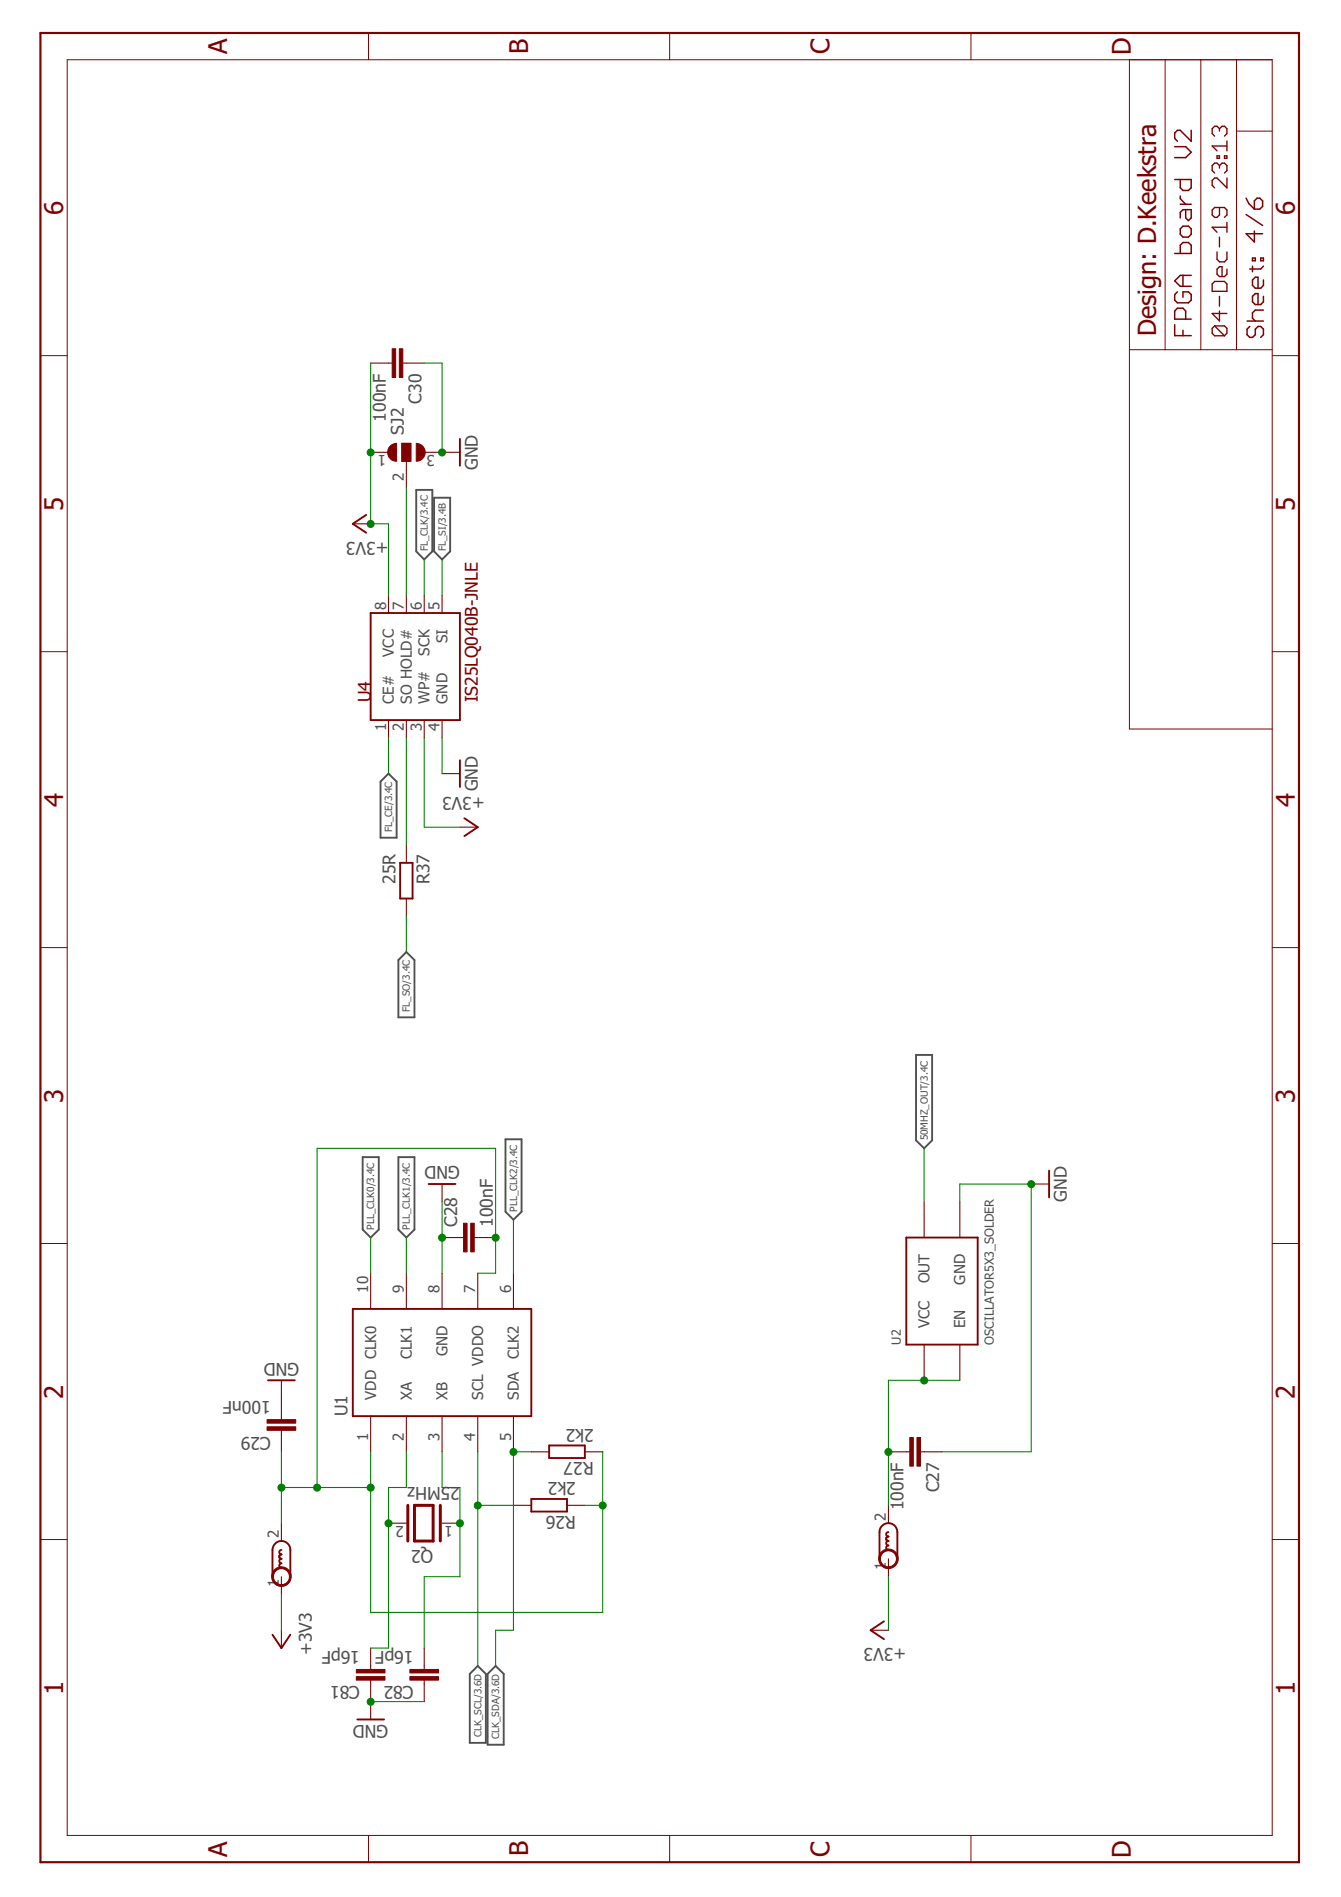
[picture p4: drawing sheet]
<svg xmlns="http://www.w3.org/2000/svg" width="210mm" height="297mm" viewBox="0 0 210 297" stroke-linecap="round" stroke-linejoin="round" font-family="sans-serif">
<path d="M65.2 76.7h2.5v9.6l-1.3 1.3-1.2-1.3zM67.9 77.9h2.6v8.4l-1.3 1.3-1.3-1.3zM60.8 121.1l1.3 1.3v8.8h-2.5v-8.8zM63.6 149.1l1.3 1.2v9h-2.5v-9zM79.1 178.4h2.5v11.3l-1.2 1.3-1.3-1.3zM143.4 165.2h2.5v13.4l-1.2 1.2-1.3-1.2zM56.8 181.2h2.5v11.3l-1.3 1.3-1.2-1.3zM62.4 181.2h2.5v11.3l-1.3 1.3-1.2-1.3zM74.8 260.9l1.3 1.2v10.8h-2.6v-10.8zM77.6 260.9l1.2 1.2v11.1h-2.5v-11.1z" fill="none" stroke="#505050" stroke-width=".3"/>
<g fill="none" stroke="#800000" stroke-width=".16">
<path d="M10.5 9.4h188.6v278h-188.6zM57.7 5.2v4.2M104.8 5.2v4.2M152 5.2v4.2M176.8 9.4v104.8h22.3M182.4 9.4v45.4M188 9.4v45.4M193.5 9.4v45.4M193.5 20.5h5.6M6.3 55.7h4.2M176.8 54.8h22.3M199.1 55.7h4.2"/>
<path d="M6.3 102h4.2M199.1 102h4.2M6.3 148.4h4.2M199.1 148.4h4.2M6.3 194.7h4.2M199.1 194.7h4.2M6.3 241.1h4.2M199.1 241.1h4.2M57.7 287.4v4.2M104.8 287.4v4.2M152 287.4v4.2"/>
</g>
<g fill="none" stroke="#800000" stroke-width=".23">
<path d="M183.9 28.1h2.6v1.3l-.5 .4h-.8l-.5-.4v-1.3M183.9 39.7h2.6v-1.3l-.5-.4h-.8l-.5 .4v1.3M183.9 23h1.7l.9 .8-.9 .9h-1.7M184.7 35.8l.5-.4h.8l.5 .4v.9l-.5 .4h-.8l-.5-.4zM184.7 30.7v.4l.9 .9M184.7 32h1.8M185.6 32.8v1.3l.4 .4 .5-.4v-1.3h-1.3l-.5 .5v.8M186.5 20.4v1.7l-1.8-1.7h-.4l-.4 .4v.9l.4 .4M195.1 33.6l2.5 1.7M195.1 31l.4 .9 .8 .8M196.3 36.2v1.7l-1.2-1.3h2.5M196.3 31.5l.5-.5h.4l.4 .5v.8l-.4 .4h-.9z"/>
<path d="M183.9 50.8v1.8h2.6M184.3 45.7l-.4 .4v.9l.4 .4h1.7l.5-.4v-.9l-.5-.4h-.8v.8M185.2 43.1v1.7M185.2 51.7v.9M185.6 50v-1.3l-.4-.4h-.9l-.4 .4v1.3h2.6M186.5 43.1h-1.8l-.8 .9 .8 .8h1.8M195.2 50.3h2.6M195.6 51.1l-.4 .4v.9l.4 .4h.4l.5-.4v-.9l.4-.4h.4l.5 .4v.9l-.5 .4M196 40.4h.5v.4h-.5zM196 41.7v.8M197.3 40.4h.5v.4h-.5zM197.8 48.6h-1.3l-.5 .4v.8l.5 .5"/>
<path d="M197.8 43.8v.9l-.5 .4h-.8l-.5-.4v-.9l.5-.4h.4v1.7M197.8 46.4v.9l-.5 .4h-.8l-.5-.4v-.9l.5-.4h.4v1.7M197.8 41.7l-.5 .4h-1.7"/>
</g>
<g fill="none" stroke="#800000" stroke-width=".21">
<path d="M190.5 39.5v1.1l.4 .4h.8l.3-.4v-1.1M190.5 24.4h.4v.4h-.4zM190.9 20.2l-.4-.4h-.4l-.4 .4v.7l.4 .4M190.9 25.9l-.4-.4h-.4l-.4 .4v.8l.4 .4M190.9 32.5v1.2l-.4 .3h-.4l-.4-.3v-.8l.4-.4h1.6l.3 .4v.8l-.3 .3M190.9 20.2l.4-.4h.4l.3 .4v.7l-.3 .4M190.9 25.9l.4-.4h.4l.3 .4v.8l-.3 .4M190.9 20.2v.3M190.9 25.9v.4M190.9 37.1v1.6M191.7 24.4h.3v.4h-.3zM192 27.9v1.5l-1.5-1.5h-.4l-.4 .4v.7l.4 .4"/>
<path d="M192 22.1v1.5M192 34.8v1.6M192 35.6h-2.3l.8 .8M192 22.9h-2.3l.8 .7M190.1 51l-.4 .4v.8l.4 .4h1.6M190.1 44.1h1.6l.3 .4v1.1h-2.3v-1.1zM190.1 51h1.6l.3 .4v.8l-.3 .4M190.1 51l1.6 1.6M190.9 48.7v1.5l-1.2-1.1h2.3M190.9 46.4v1.5M192 42.1v.8l-.3 .4h-.8l-.4-.4v-.8l.4-.3h.4v1.5"/>
</g>
<path d="M6.3 5.2h197v286.4h-197z" fill="none" stroke="#800000" stroke-width=".34"/>
<g fill="none" stroke="#800000" stroke-width=".3">
<path d="M72 68.7v4.2M57.3 80.6l-2.1 1.4 2.1 1.4M58 96h14v16.8h-14zM72 119v4.2M62.6 135.1h2v5.6h-2zM72.7 128.1l2.1 1.4-2.1 1.4M67.1 185.4h4.2M141.9 193.8h11.1v16.7h-11.1zM164.2 183.3v4.2M42 216.1h4.1M55.2 205h28v16.7h-28zM83.2 234.7h5.6v2h-5.6z"/>
<path d="M86 226.3h5.5v2h-5.5zM139.1 239.9a.35 .35 0 0 0-.4 .4 .35 .35 0 0 0 .4 .3 .35 .35 0 0 0-.4 .4 .35 .35 0 0 0 .4 .3 .35 .35 0 0 0-.4 .3 .35 .35 0 0 0 .4 .4 .35 .35 0 0 0-.4 .3 .35 .35 0 0 0 .4 .4M42.7 246.9v-4.2a1.4 1.4 0 0 1 1.3-1.4 1.4 1.4 0 0 1 1.4 1.4v4.2M42.7 256l1.3 2.1 1.4-2.1M44 242.7a.35 .35 0 0 0-.3 .3 .35 .35 0 0 0 .3 .4 .35 .35 0 0 0-.3 .3 .35 .35 0 0 0 .3 .4 .35 .35 0 0 0-.3 .3 .35 .35 0 0 0 .3 .4 .35 .35 0 0 0-.3 .3 .35 .35 0 0 0 .3 .4M137.7 244.1v-4.2a1.4 1.4 0 0 1 1.4-1.4 1.4 1.4 0 0 1 1.4 1.4v4.2M138.4 253.9l-2.1 1.4 2.1 1.4M55.9 269.2h4.2"/>
</g>
<g fill="none" stroke="#800000" stroke-width=".17">
<path d="M58 56.9h3.4M63.1 56.9h3.3M58 70.8h2.8M62.9 69.4h1.4v2.8h-1.4zM63.6 72.2v4.2M66.4 70.8h5.6M55.2 82h2.8M60.8 93.2v2.8M63.6 93.2v2.8M66.4 93.2v2.8M69.2 93.2v2.8M60.8 112.8v2.7"/>
<path d="M63.6 112.8v2.7M66.4 112.8v2.7M69.2 112.8v2.7M63.6 132.3v2.8M69.2 121.1h2.8M72 129.5h2.8M63.6 140.7v2.8M58 199.4v5.6M63.6 199.4v5.6M69.2 185.4v2.8M69.2 199.4v5.6M69.2 193.8h3.4"/>
<path d="M74.2 193.8h3.4M74.8 199.4v5.6M80.4 199.4v5.6M144.7 188.2v5.6M150.2 188.2v5.6M161.4 185.4h2.8M44 216.1v6.2M144.7 210.5v5.6M150.2 210.5v5.6M44 224v3.3M44 238.5v2.8M58 221.7v5.6"/>
<path d="M60.8 238.5h2.8M63.6 221.7v5.6M69.2 221.7v5.6M69.2 238.5h2.8M74.8 221.7v5.6M80.4 221.7v5.6M80.4 235.7h2.8M83.2 227.3h2.8M88.8 235.7h2.7M91.5 227.3h2.8M139.1 235.7v2.8M139.1 227.3h3.3"/>
<path d="M144.1 227.3h3.3M44 246.9v2.8M44 255.3v2.8M58 258.1v3.3M66.4 258.1v3.3M136.3 255.3h2.8M139.1 244.1v2.8M58 263.1v6.1M66.4 263.1v3.3"/>
</g>
<path d="M63.8 235.7v5.6M64.9 235.7h2.9v5.6h-2.9zM68.9 235.7v5.6" fill="none" stroke="#800000" stroke-width=".47"/>
<g fill="#800000" stroke="#800000" stroke-width=".16">
<path d="M65.2 69.4a1.4 1.4 0 0 1 1.4 1.4 1.4 1.4 0 0 1-1.4 1.4z" fill-rule="evenodd"/>
<path d="M61.1 69.8l.5-.3 .5-.1v2.8a1.39 1.39 0 0 1-1.3-.8 1.39 1.39 0 0 1 .3-1.6z" fill-rule="evenodd"/>
<path d="M138 242.9a1.54 1.54 0 0 1 2.5 .6 1.54 1.54 0 0 1-1.4 2.1v-.3a1.26 1.26 0 0 1-1.2-1.7 1.26 1.26 0 0 1 2.1-.3 1.26 1.26 0 0 1-.6 2h-.3v.3a1.54 1.54 0 0 1-1.5-1 1.54 1.54 0 0 1 .4-1.7z" fill-rule="evenodd"/>
<path d="M43 245.7a1.54 1.54 0 0 1 2.5 .6 1.54 1.54 0 0 1-1.5 2.1v-.3a1.25 1.25 0 0 1-1.1-1.7 1.25 1.25 0 0 1 2.1-.3 1.25 1.25 0 0 1-.7 2h-.3v.3a1.54 1.54 0 0 1-1.4-1 1.54 1.54 0 0 1 .4-1.7z" fill-rule="evenodd"/>
</g>
<g fill="#800000" stroke="#800000" stroke-width=".16">
<path d="M62.9 69.4h1.4v2.8h-1.4z"/>
<path d="M142.4 225.1h.6v4.5h-.6z"/>
<path d="M143.5 225.1h.6v4.5h-.6z"/>
<path d="M73.7 191.5h.5v4.5h-.5z"/>
<path d="M72.6 191.5h.5v4.5h-.5z"/>
<path d="M41.8 222.3h4.5v.5h-4.5z"/>
<path d="M41.8 223.4h4.5v.6h-4.5z"/>
<path d="M61.4 54.6h.5v4.5h-.5z"/>
<path d="M62.5 54.6h.6v4.5h-.6z"/>
<path d="M64.2 261.4h4.4v.6h-4.4z"/>
<path d="M64.2 262.5h4.4v.6h-4.4z"/>
<path d="M55.8 261.4h4.5v.6h-4.5z"/>
<path d="M55.8 262.5h4.5v.6h-4.5z"/>
</g>
<g fill="none" stroke="#008000" stroke-width=".17">
<path d="M58 56.9v25.1h2.8v11.2M66.4 56.9h2.8v13.9M63.6 76.4v16.8M66.4 87.6v5.6M69.2 87.6v5.6M60.8 115.5v5.6M63.6 115.5v16.8M66.4 115.5v14h5.6M69.2 115.5v5.6M63.6 143.5v5.6M144.7 179.8v8.4M58 193.8v5.6"/>
<path d="M63.6 193.8v5.6M69.2 188.2v11.2M74.8 199.4h2.8v-19.6h-28v53.1M80.4 191v8.4M150.2 188.2v-2.8h11.2v41.9h-14M150.2 216.1h-11.1v19.6M44 232.9h14M44 227.3v11.2M58 227.3v25.2h36.3v-25.2M63.6 227.3v5.6h-2.8v25.2h-2.8M69.2 227.3v5.6h2.8v14h-5.6v11.2M74.8 227.3v33.6"/>
<path d="M74.8 235.7h5.6M83.2 227.3h-2.8v28h-2.8v5.6M91.5 235.7h2.8M44 249.7v5.6M139.1 246.9v8.4M58 266.4h8.4"/>
</g>
<g fill="#008000" stroke="#008000" stroke-width=".16">
<circle cx="72" cy="238.5" r=".55"/>
<circle cx="60.8" cy="238.5" r=".55"/>
<circle cx="58" cy="82" r=".55"/>
<circle cx="58" cy="70.8" r=".55"/>
<circle cx="69.2" cy="70.8" r=".55"/>
<circle cx="69.2" cy="193.8" r=".55"/>
<circle cx="161.4" cy="185.4" r=".55"/>
<circle cx="58" cy="266.5" r=".55"/>
<circle cx="74.8" cy="235.7" r=".55"/>
<circle cx="80.4" cy="227.4" r=".55"/>
<circle cx="139.1" cy="227.4" r=".55"/>
<circle cx="144.7" cy="216.2" r=".55"/>
<circle cx="77.6" cy="193.8" r=".55"/>
<circle cx="49.6" cy="232.9" r=".55"/>
<circle cx="44" cy="232.9" r=".55"/>
<circle cx="58" cy="232.9" r=".55"/>
<circle cx="94.3" cy="235.7" r=".55"/>
</g>
<g font-size="4" fill="#800000">
<text x="35.5" y="8.5" transform="rotate(-90 35.5 8.5)">A</text>
<text x="82.7" y="8.4" transform="rotate(-90 82.7 8.4)">B</text>
<text x="129.8" y="8.5" transform="rotate(-90 129.8 8.5)">C</text>
<text x="177" y="8.6" transform="rotate(-90 177 8.6)">D</text>
<text x="9.9" y="33.6" transform="rotate(-90 9.9 33.6)">6</text>
<text x="202.7" y="33.6" transform="rotate(-90 202.7 33.6)">6</text>
<text x="9.9" y="80" transform="rotate(-90 9.9 80)">5</text>
<text x="202.7" y="80" transform="rotate(-90 202.7 80)">5</text>
<text x="9.9" y="126.3" transform="rotate(-90 9.9 126.3)">4</text>
<text x="202.7" y="126.3" transform="rotate(-90 202.7 126.3)">4</text>
<text x="9.9" y="172.6" transform="rotate(-90 9.9 172.6)">3</text>
<text x="202.7" y="172.6" transform="rotate(-90 202.7 172.6)">3</text>
<text x="9.9" y="219" transform="rotate(-90 9.9 219)">2</text>
<text x="202.7" y="219" transform="rotate(-90 202.7 219)">2</text>
<text x="9.9" y="265.3" transform="rotate(-90 9.9 265.3)">1</text>
<text x="202.7" y="265.3" transform="rotate(-90 202.7 265.3)">1</text>
<text x="35.5" y="290.7" transform="rotate(-90 35.5 290.7)">A</text>
<text x="82.7" y="290.7" transform="rotate(-90 82.7 290.7)">B</text>
<text x="129.8" y="290.7" transform="rotate(-90 129.8 290.7)">C</text>
<text x="177" y="290.9" transform="rotate(-90 177 290.9)">D</text>
</g>
<text font-size="3.9" fill="#800000" x="181" y="52.7" transform="rotate(-90 181 52.7)">Design: D.Keekstra</text>
<g font-size="2.8" fill="#505050">
<text x="66" y="63.2" transform="rotate(-90 66 63.2)">C30</text>
<text x="60.4" y="66" transform="rotate(-90 60.4 66)">100nF</text>
<text x="63.2" y="68" transform="rotate(-90 63.2 68)">SJ2</text>
<text x="74.8" y="73.6" transform="rotate(-90 74.8 73.6)">GND</text>
<text x="60.8" y="84.8" transform="rotate(-180 60.8 84.8)">+3V3</text>
<text x="74.8" y="123.9" transform="rotate(-90 74.8 123.9)">GND</text>
<text x="75.9" y="124.8" transform="rotate(-180 75.9 124.8)">+3V3</text>
<text x="61.9" y="138.4" transform="rotate(-90 61.9 138.4)">25R</text>
<text x="67.2" y="138.4" transform="rotate(-90 67.2 138.4)">R37</text>
<text x="72" y="182.6" transform="rotate(-180 72 182.6)">GND</text>
<text x="167" y="188.2" transform="rotate(-90 167 188.2)">GND</text>
<text x="71.6" y="192.1" transform="rotate(-90 71.6 192.1)">C28</text>
<text x="77.2" y="192.1" transform="rotate(-90 77.2 192.1)">100nF</text>
<text x="46.8" y="213.3" transform="rotate(-180 46.8 213.3)">GND</text>
<text x="42.4" y="219.4" transform="rotate(-180 42.4 219.4)">100nF</text>
<text x="54.4" y="221.7" transform="rotate(-90 54.4 221.7)">U1</text>
<text x="42.4" y="224.9" transform="rotate(-180 42.4 224.9)">C29</text>
<text x="93" y="223.7" transform="rotate(-180 93 223.7)">2k2</text>
<text x="69" y="232.9" transform="rotate(-180 69 232.9)">MHz</text>
<text x="72" y="232.9" transform="rotate(-180 72 232.9)">25</text>
<text x="90.2" y="232.1" transform="rotate(-180 90.2 232.1)">2k2</text>
<text x="93" y="229" transform="rotate(-180 93 229)">R27</text>
<text x="147" y="233.7" transform="rotate(-90 147 233.7)">C27</text>
<text x="90.2" y="237.4" transform="rotate(-180 90.2 237.4)">R26</text>
<text x="141.4" y="236.5" transform="rotate(-90 141.4 236.5)">100nF</text>
<text x="67.8" y="242.7" transform="rotate(-180 67.8 242.7)">Q2</text>
<text x="48.8" y="259.1" transform="rotate(-90 48.8 259.1)">+3V3</text>
<text x="56.3" y="258.5" transform="rotate(-180 56.3 258.5)">16pF</text>
<text x="64.7" y="258.5" transform="rotate(-180 64.7 258.5)">16pF</text>
<text x="141.9" y="258.1" transform="rotate(-180 141.9 258.1)">+3V3</text>
<text x="56.3" y="264.1" transform="rotate(-180 56.3 264.1)">C81</text>
<text x="64.7" y="264.1" transform="rotate(-180 64.7 264.1)">C82</text>
<text x="60.8" y="270.1" transform="rotate(-180 60.8 270.1)">GND</text>
</g>
<g font-size="2.8" fill="#800000">
<text x="58" y="110" transform="rotate(-90 58 110)">U4</text>
<text x="74.8" y="110" transform="rotate(-90 74.8 110)">IS25LQ040B-JNLE</text>
</g>
<g font-size="2.4" fill="#505050">
<text x="60.4" y="71.2" transform="rotate(-180 60.4 71.2)">1</text>
<text x="68.1" y="71.2" transform="rotate(-180 68.1 71.2)">3</text>
<text x="63.2" y="75.3" transform="rotate(-90 63.2 75.3)">2</text>
<text x="60.4" y="95.6" transform="rotate(-90 60.4 95.6)">8</text>
<text x="63.2" y="95.6" transform="rotate(-90 63.2 95.6)">7</text>
<text x="66" y="95.6" transform="rotate(-90 66 95.6)">6</text>
<text x="68.8" y="95.6" transform="rotate(-90 68.8 95.6)">5</text>
<text x="70" y="100.8" transform="rotate(-90 70 100.8)">SI</text>
<text x="61.7" y="102.8" transform="rotate(-90 61.7 102.8)">VCC</text>
<text x="67.2" y="102.7" transform="rotate(-90 67.2 102.7)">SCK</text>
<text x="61.7" y="110.2" transform="rotate(-90 61.7 110.2)">CE#</text>
<text x="64.5" y="110.2" transform="rotate(-90 64.5 110.2)">SO HOLD#</text>
<text x="67.2" y="110.2" transform="rotate(-90 67.2 110.2)">WP#</text>
<text x="70" y="110.2" transform="rotate(-90 70 110.2)">GND</text>
<text x="60.4" y="114.4" transform="rotate(-90 60.4 114.4)">1</text>
<text x="63.2" y="114.4" transform="rotate(-90 63.2 114.4)">2</text>
<text x="66" y="114.4" transform="rotate(-90 66 114.4)">3</text>
<text x="68.8" y="114.4" transform="rotate(-90 68.8 114.4)">4</text>
<text x="57.6" y="202.4" transform="rotate(-90 57.6 202.4)">10</text>
<text x="63.2" y="202.4" transform="rotate(-90 63.2 202.4)">9</text>
<text x="68.8" y="202.4" transform="rotate(-90 68.8 202.4)">8</text>
<text x="74.4" y="202.4" transform="rotate(-90 74.4 202.4)">7</text>
<text x="80" y="202.4" transform="rotate(-90 80 202.4)">6</text>
<text x="145.5" y="201" transform="rotate(-90 145.5 201)">OUT</text>
<text x="151.1" y="201.1" transform="rotate(-90 151.1 201.1)">GND</text>
<text x="145.5" y="208" transform="rotate(-90 145.5 208)">VCC</text>
<text x="151.1" y="208" transform="rotate(-90 151.1 208)">EN</text>
<text x="58.9" y="212.8" transform="rotate(-90 58.9 212.8)">CLK0</text>
<text x="64.4" y="212.8" transform="rotate(-90 64.4 212.8)">CLK1</text>
<text x="70" y="212.3" transform="rotate(-90 70 212.3)">GND</text>
<text x="81.2" y="212.8" transform="rotate(-90 81.2 212.8)">CLK2</text>
<text x="58.9" y="219.2" transform="rotate(-90 58.9 219.2)">VDD</text>
<text x="64.5" y="219.2" transform="rotate(-90 64.5 219.2)">XA</text>
<text x="70" y="219.2" transform="rotate(-90 70 219.2)">XB</text>
<text x="75.6" y="219.2" transform="rotate(-90 75.6 219.2)">SCL VDDO</text>
<text x="81.2" y="219.2" transform="rotate(-90 81.2 219.2)">SDA</text>
<text x="57.6" y="225.6" transform="rotate(-90 57.6 225.6)">1</text>
<text x="63.2" y="225.6" transform="rotate(-90 63.2 225.6)">2</text>
<text x="68.8" y="225.6" transform="rotate(-90 68.8 225.6)">3</text>
<text x="74.4" y="225.6" transform="rotate(-90 74.4 225.6)">4</text>
<text x="80" y="225.6" transform="rotate(-90 80 225.6)">5</text>
<text x="63.2" y="238.9" transform="rotate(-180 63.2 238.9)">2</text>
<text x="70.9" y="238.9" transform="rotate(-180 70.9 238.9)">1</text>
<text x="138.7" y="238.1" transform="rotate(-90 138.7 238.1)">2</text>
<text x="43.7" y="240.9" transform="rotate(-90 43.7 240.9)">2</text>
<text x="138.7" y="245.8" transform="rotate(-90 138.7 245.8)">1</text>
<text x="43.7" y="248.6" transform="rotate(-90 43.7 248.6)">1</text>
</g>
<g font-size="2" fill="#505050">
<text x="141" y="210.6" transform="rotate(-90 141 210.6)">U2</text>
<text x="155.5" y="210.6" transform="rotate(-90 155.5 210.6)">OSCILLATOR5X3_SOLDER</text>
</g>
<g font-size="1.6" fill="#505050">
<text x="67" y="86.3" transform="rotate(-90 67 86.3)">FL_CLK/3.4C</text>
<text x="69.8" y="86.3" transform="rotate(-90 69.8 86.3)">FL_SI/3.4B</text>
<text x="61.4" y="130.3" transform="rotate(-90 61.4 130.3)">FL_CE/3.4C</text>
<text x="64.2" y="158.4" transform="rotate(-90 64.2 158.4)">FL_SO/3.4C</text>
<text x="145.2" y="178.6" transform="rotate(-90 145.2 178.6)">50MHZ_OUT/3.4C</text>
<text x="80.9" y="189.7" transform="rotate(-90 80.9 189.7)">PLL_CLK2/3.4C</text>
<text x="58.6" y="192.5" transform="rotate(-90 58.6 192.5)">PLL_CLK0/3.4C</text>
<text x="64.2" y="192.5" transform="rotate(-90 64.2 192.5)">PLL_CLK1/3.4C</text>
<text x="75.4" y="272" transform="rotate(-90 75.4 272)">CLK_SCL/3.6D</text>
<text x="78.1" y="272.3" transform="rotate(-90 78.1 272.3)">CLK_SDA/3.6D</text>
</g>
</svg>
